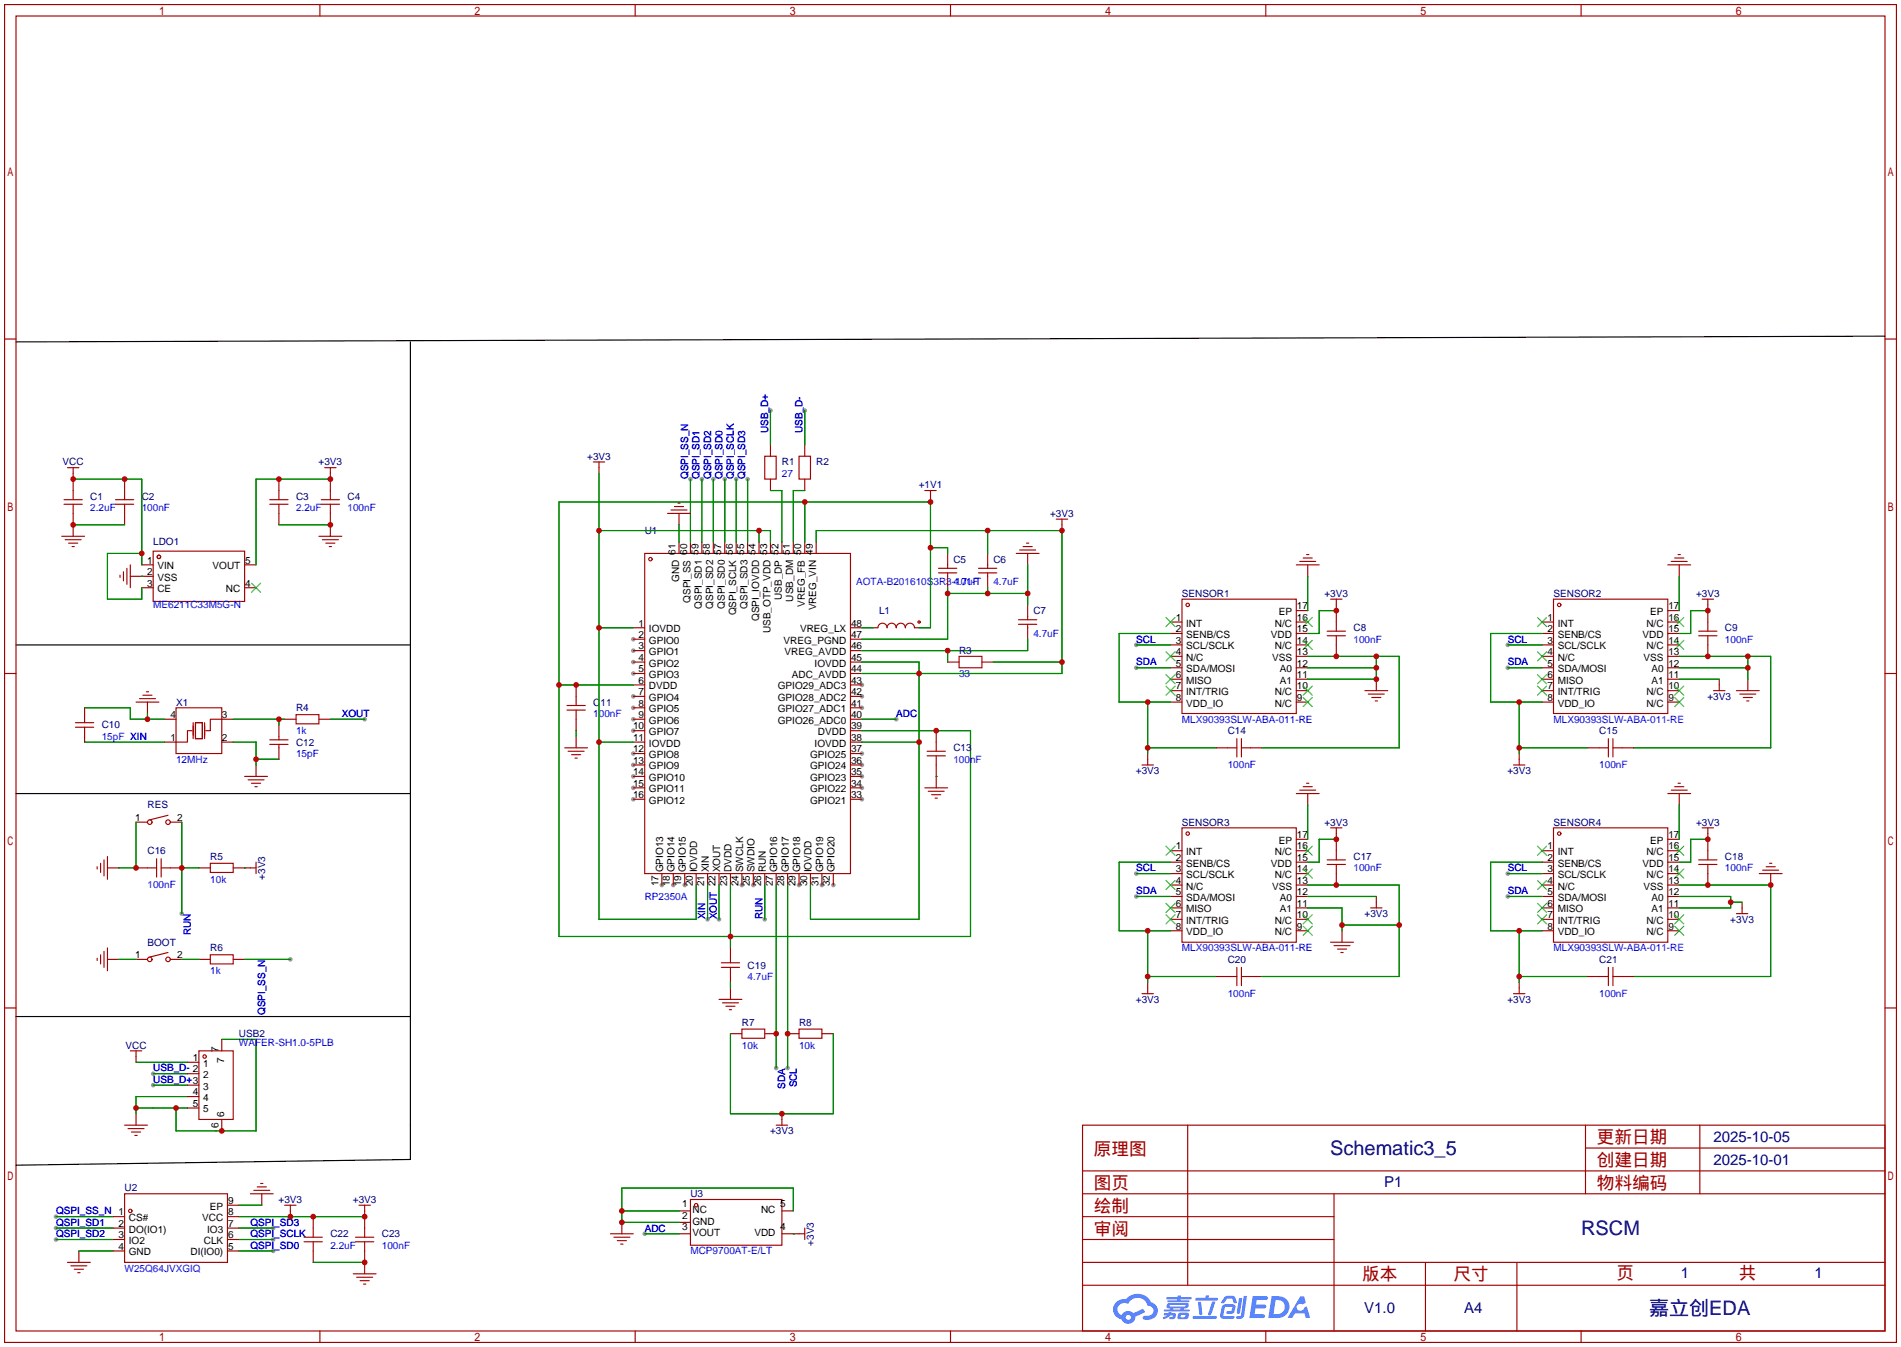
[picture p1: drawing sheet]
<svg xmlns="http://www.w3.org/2000/svg" width="422mm" height="299mm" viewBox="0 0 422 299" stroke-linecap="round" stroke-linejoin="round" font-family="sans-serif">
<g fill="#999">
<circle cx="140.7" cy="142" r=".51"/>
<circle cx="140.7" cy="144.5" r=".51"/>
<circle cx="140.7" cy="147.1" r=".51"/>
<circle cx="140.7" cy="149.6" r=".51"/>
<circle cx="140.7" cy="154.7" r=".51"/>
<circle cx="140.7" cy="157.2" r=".51"/>
<circle cx="140.7" cy="159.8" r=".51"/>
<circle cx="140.7" cy="162.3" r=".51"/>
<circle cx="140.7" cy="167.4" r=".51"/>
<circle cx="140.7" cy="169.9" r=".51"/>
<circle cx="140.7" cy="172.5" r=".51"/>
<circle cx="140.7" cy="175" r=".51"/>
<circle cx="140.7" cy="177.5" r=".51"/>
<circle cx="147.1" cy="196.6" r=".51"/>
<circle cx="149.6" cy="196.6" r=".51"/>
<circle cx="152.1" cy="196.6" r=".51"/>
<circle cx="164.8" cy="196.6" r=".51"/>
<circle cx="167.4" cy="196.6" r=".51"/>
<circle cx="177.5" cy="196.6" r=".51"/>
<circle cx="182.6" cy="196.6" r=".51"/>
<circle cx="185.2" cy="196.6" r=".51"/>
<circle cx="191.5" cy="177.5" r=".51"/>
<circle cx="191.5" cy="175" r=".51"/>
<circle cx="191.5" cy="172.5" r=".51"/>
<circle cx="191.5" cy="169.9" r=".51"/>
<circle cx="191.5" cy="167.4" r=".51"/>
<circle cx="191.5" cy="157.2" r=".51"/>
<circle cx="191.5" cy="154.7" r=".51"/>
<circle cx="191.5" cy="152.1" r=".51"/>
<circle cx="12.4" cy="270.3" r=".51"/>
<circle cx="12.4" cy="272.8" r=".51"/>
<circle cx="12.4" cy="275.3" r=".51"/>
<circle cx="60.7" cy="275.3" r=".51"/>
<circle cx="60.7" cy="277.9" r=".51"/>
<circle cx="60.7" cy="272.8" r=".51"/>
<circle cx="40.4" cy="202.9" r=".51"/>
<circle cx="64.5" cy="213.1" r=".51"/>
<circle cx="81" cy="159.8" r=".51"/>
<circle cx="34" cy="238.5" r=".51"/>
<circle cx="34" cy="241" r=".51"/>
<circle cx="252.5" cy="148.3" r=".51"/>
<circle cx="252.5" cy="143.3" r=".51"/>
<circle cx="252.5" cy="199.1" r=".51"/>
<circle cx="252.5" cy="194.1" r=".51"/>
<circle cx="335" cy="148.3" r=".51"/>
<circle cx="335" cy="143.3" r=".51"/>
<circle cx="335" cy="199.1" r=".51"/>
<circle cx="335" cy="194.1" r=".51"/>
<circle cx="159.8" cy="204.2" r=".51"/>
<circle cx="157.2" cy="204.2" r=".51"/>
<circle cx="153.4" cy="106.4" r=".51"/>
<circle cx="156" cy="106.4" r=".51"/>
<circle cx="158.5" cy="106.4" r=".51"/>
<circle cx="161" cy="106.4" r=".51"/>
<circle cx="163.6" cy="106.4" r=".51"/>
<circle cx="166.1" cy="106.4" r=".51"/>
<circle cx="171.2" cy="91.2" r=".51"/>
<circle cx="178.8" cy="91.2" r=".51"/>
<circle cx="169.9" cy="204.2" r=".51"/>
<circle cx="175" cy="237.2" r=".51"/>
<circle cx="172.5" cy="237.2" r=".51"/>
<circle cx="143.3" cy="274.1" r=".51"/>
<circle cx="199.1" cy="159.8" r=".51"/>
</g>
<g fill="none" stroke="#a10000" stroke-width=".25">
<path d="M1 1h420.4v297.2h-420.4zM3.6 3.6h415.2v292.1h-415.2zM71.1 1v2.6M141.1 1v2.6M211.2 1v2.6M281.3 1v2.6M351.3 1v2.6M1 75.3h2.6M418.8 75.3h2.6M1 149.6h2.6M418.8 149.6h2.6M1 223.9h2.6"/>
<path d="M418.8 223.9h2.6M240.5 249.9h178.3v45.8h-178.3zM263.9 249.9v35.6M352.3 249.9v15.3M352.3 255h66.5M377.7 249.9v15.3M240.5 270.3h55.9M240.5 265.2h178.3M240.5 275.3h55.9M240.5 260.1h178.3M296.4 265.2v30.5M71.1 295.7v2.5"/>
<path d="M141.1 295.7v2.5M211.2 295.7v2.5M240.5 285.5h178.3M240.5 280.4h178.3M281.3 295.7v2.5M316.7 280.4v15.3M337.1 280.4v15.3M351.3 295.7v2.5"/>
</g>
<g fill="#5487ff">
<path d="M278.4 287.9h2.6a.48 .48 0 0 1 .7 .4 .48 .48 0 0 1-.7 .5h-1.8l-.1 1h1.9a.43 .43 0 0 1 .4 .5 .43 .43 0 0 1-.5 .3h-1.9l-.2 1.3h1.6a.45 .45 0 0 1 .6 .2 .45 .45 0 0 1-.1 .6l-3.3 .1z"/>
<path d="M288.9 288h.9l.4 1.4-.8 .4a.84 .84 0 0 0-1.2 .2 .84 .84 0 0 0 .3 1.2 .84 .84 0 0 0 1.2-.4l.1-.3 .6-.3 .7 2.5h-1l-.3-1h-2l-.6 1h-1.1z"/>
<path d="M275.3 288.4h.7l-.5 3.2a.36 .36 0 0 1-.3 .3 .36 .36 0 0 1-.4-.4z"/>
<path d="M276.4 287.9h.7l-.6 4.3a1.13 1.13 0 0 1-1.8 .6l.2-.4 .7-.1 .2-.2z"/>
<path d="M272.1 288.2l.6-.4h1a.77 .77 0 0 1 .8 .6l.3 .9-.1 .2h-.6l-.2-.9-.3-.1h-.9l-.7 1-.7-.1z"/>
<path d="M271.6 290l.6-.3h1.7a.81 .81 0 0 1 .6 .5 .81 .81 0 0 1-.1 .9 .81 .81 0 0 1-.9 .8h-.7a.32 .32 0 0 1-.3-.4 .32 .32 0 0 1 .4-.3h.7l.2-.9-1.6 .1-.4 1.9h2.2a.32 .32 0 0 1 .3 .4 .32 .32 0 0 1-.4 .3l-2.2-.1-.5-.3-.1-.5z"/>
<path d="M265.1 292.3h5a.33 .33 0 0 1 .3 .4 .33 .33 0 0 1-.4 .3h-4.8l-.2-.2z"/>
<path d="M269.3 289.1h.8l-.7 2a.98 .98 0 0 1-.7 1.1l-.3-.3z"/>
<path d="M266.2 289.2h.7l.3 2.6a.34 .34 0 0 1-.3 .3 .34 .34 0 0 1-.4-.2z"/>
<path d="M265.7 288.3h2.1l.3-.6h.5l-.1 .6h1.8a.32 .32 0 0 1 .4 .3 .32 .32 0 0 1-.4 .3h-4.5l-.2-.1z"/>
<path d="M258.7 291.7h.9l.1-.2h.6v.2h.8l.2 .2-.2 .9-1.3 .2v-.4h.7l.1-.4a.68 .68 0 0 0-1 .4l-1.1 .4-.2-.4 1-.4h-.7z"/>
<path d="M259.2 288.1h2.4l.1-.3h.7v.3h2.1l.3 .3-.3 .2h-2.2v.3h1.8l.2 .2-.2 .2h-4.6v-.4h2v-.3h-2.2l-.2-.1z"/>
<path d="M282.6 287.9l-.8 4.9h1.7a2.5 2.5 0 0 0 3-2.5 2.5 2.5 0 0 0-3.1-2.4zM283.4 288.8a1.61 1.61 0 0 1 2.1 1.4 1.61 1.61 0 0 1-1.8 1.7h-.7z"/>
<path d="M259.4 289.7l-.2 .7 .7 .2 .1 .3h-1.3l.1 .4h5.3l.3-.2-.2-.2h-1.2l.2-.3a.7 .7 0 0 0 .8-.2 .7 .7 0 0 0 0-.9h-4.2zM260 289.9l3.4 .1-.2 .2h-3.2zM260.7 290.6h1.7l-.2 .3h-1.4z"/>
<path d="M261.8 291.8a1.05 1.05 0 0 0 0 1.2 2.91 2.91 0 0 0 2.2-.2 .98 .98 0 0 0 0-1.2h-1.7zM262.4 292.1l.9-.1 .1 .4-.3 .2h-.8z"/>
<path d="M248.1 289.2a2.23 2.23 0 0 0-.7 2.3 2.23 2.23 0 0 0 1.8 1.6 1.58 1.58 0 0 0 1.8 .9 1.58 1.58 0 0 0 1.3-1.5l2.2-1-.5-.8-2.1 1a1.65 1.65 0 0 0-2.7 .5 1.47 1.47 0 0 1-.7-2.1 1.47 1.47 0 0 1 2.2-.4 2.3 2.3 0 0 1 2.3-1.4 2.3 2.3 0 0 1 2 1.8 1.12 1.12 0 0 1 1.3 1 1.12 1.12 0 0 1-1.1 1.2h-.7a.45 .45 0 0 0-.6 .3 .45 .45 0 0 0 .4 .6 2.21 2.21 0 0 0 2.3-.6 2.21 2.21 0 0 0 .5-2.3 2.13 2.13 0 0 0-1.3-1 3.3 3.3 0 0 0-5.6-.7l-1.1 .1zM250.1 292.7a.6 .6 0 0 1 1.2 0 .6 .6 0 0 1-1.2 0z"/>
</g>
<g fill="none" stroke="#008700" stroke-width=".25">
<path d="M171.2 91.2v7.6M178.8 91.2v7.6M16.3 106.4h15.2v19.1M16.3 116.6h11.4M62 116.6h11.4M73.4 106.4h-16.5v19.1M133.1 117.9h38.1v2.5M133.1 105.2v99h21.6v-7.6M150.9 116.6v3.8M153.4 106.4v14M156 106.4v14M158.5 106.4v14"/>
<path d="M161 106.4v14M163.6 106.4v14M166.1 106.4v14M168.7 117.9v2.5M171.2 109h2.5v11.4M178.8 111.5v8.9M178.8 109h-2.5v11.4M219.5 117.9v5M31.5 128h.1M31.5 122.9h-7.6v10.2h7.6v-2.5M133.1 139.4h7.6M181.4 120.4v-2.5h54.6v31.7h-44.5"/>
<path d="M191.5 139.4h2.6M204.2 139.4h2.6v-27.9h-82.6v96.5h91.4v-45.7h-24.1M206.8 121.7h3.8v1.2M210.6 130.6v11.4h-19.1M210.6 131.8h17.7M219.5 130.6v1.2M228.3 125.5v8.9M290.6 128v7.6M296.9 135.6h-3.8v5.1h-2.5M373.1 128v7.6M379.5 135.6h-3.8v5.1h-2.6M18.8 157.2h10.2v2.6h7.6"/>
<path d="M32.8 158.5v1.3M51.8 159.8h11.4M62 159.8v1.2M73.4 159.8h7.6M124.2 152.1h16.5M191.5 159.8h7.6M191.5 147.1h12.7v57.1h-24.1v-7.6M210.6 144.5v2.6M220.7 147.1h15.3M228.3 142v2.5h-36.8M252.5 148.3h7.6M252.5 143.3h7.6"/>
<path d="M255 156v11.4M260.1 140.7h-11.4v15.3h11.4M290.6 148.3h15.2M290.6 145.8h20.3v20.3h-30.5M305.8 145.8v5.1h-15.2M335 148.3h7.6M335 143.3h7.6M337.6 156v11.4M342.6 140.7h-11.4v15.3h11.4M373.1 148.3h15.3M373.1 150.9h8.9M373.1 145.8h20.3v20.3h-30.4"/>
<path d="M388.4 145.8v5.1M18.8 164.8h17.8M51.8 164.8h5.1v5.1M56.9 168.7h5.1M128 162.3v1.3M133.1 164.8h7.6M191.5 164.8h12.7M208 172.5h.1M255 166.1h15.3M290.6 178.8v7.6M337.6 166.1h15.2M373.1 178.8v7.6"/>
<path d="M30.2 182.6v10.2h-3.8M40.4 192.8h3.8M40.4 182.6v20.3M54.4 192.8h.1M157.2 196.6v7.6M159.8 196.6v7.6M162.3 196.6v14M169.9 196.6v7.6M172.5 196.6v40.6M175 196.6v40.6M252.5 199.1h7.6M252.5 194.1h7.6"/>
<path d="M260.1 191.5h-11.4v15.3h11.4M290.6 196.6h20.3v20.3h-30.5M290.6 199.1h15.2M296.9 186.4h-3.8v5.1h-2.5M335 199.1h7.6M335 194.1h7.6M342.6 191.5h-11.4v15.3h11.4M373.1 199.1h11.5v2.6h-11.5M373.1 196.6h20.3v20.3h-30.4M379.5 186.4h-3.8v5.1h-2.6M26.4 213.1h3.8M40.4 213.1h3.8"/>
<path d="M54.4 213.1h10.1M162.3 218.2v1.3M255 206.8v11.4M255 216.9h15.3M290.6 201.7h7.6v5.1M298.2 205.5h12.7M337.6 216.9h15.2M337.6 206.8v11.4M384.6 200.4h2.5M30.2 236h11.5M34 238.5h7.7M49.3 230.9h7.6v20.3h-17.8v-5.1"/>
<path d="M162.3 229.6v17.8h22.9v-17.8M30.2 246.1h11.5M34 241h7.7M41.7 243.6h-11.5v3.8M12.4 270.3h12.7M12.4 272.8h12.7M12.4 275.3h12.7M17.5 277.9h7.6M53.1 270.3h27.9M53.1 272.8h7.6M53.1 275.3h7.6M53.1 277.9h7.6"/>
<path d="M53.1 267.7h5.1M138.2 269h12.7M143.3 274.1h7.6M176.3 274.1h.1M176.3 269v-5.1h-38.1v7.6h12.7M69.6 280.4h11.4"/>
</g>
<g fill="none" stroke="#a10000" stroke-width=".25">
<path d="M171.2 98.8v2.5M178.8 98.8v2.5M13.7 119.1h5.1M14.2 112h4.1M14.2 111h4.1M14.5 119.9h3.5M15 103.9h2.5M16.3 103.9v7.1M16.3 112v7.1M25.7 112h4M25.7 111h4M27.7 106.4v4.6"/>
<path d="M27.7 112v4.6M59.9 112h4.1M59.9 111h4.1M62 106.4v4.6M62 112v4.6M70.9 119.1h5M71.4 112h4M71.4 111h4M71.6 119.9h3.6M72.1 103.9h2.6M73.4 103.9v7.1M73.4 112v7.1"/>
<path d="M131.8 102.6h2.6M133.1 102.6v2.6M148.3 114h5.1M149.1 113.3h3.6M149.9 112.5h2M150.6 111.8h.5M150.9 114v2.6M169.9 101.3h2.6v5.1h-2.6zM171.2 106.4v2.6M177.5 101.3h2.6v5.1h-2.6zM178.8 106.4v2.6M205.5 109h2.5"/>
<path d="M206.8 109v2.5M234.7 115.3h2.5M236 115.3v2.6M15.2 120.6h2.1M16 121.4h.5M26.7 127.8v.5M27.4 127v2M28.2 126.2v3.6M29 128h5M29 125.5v5.1M31.5 125.5h2.5M31.5 130.6h2.5"/>
<path d="M34 122.4h20.4v11.2h-20.4zM54.4 125.5h2.5M54.4 130.6h2.5M72.4 120.6h2M73.2 121.4h.5M140.7 139.4h2.6M143.3 122.9h45.7v71.2h-45.7zM150.9 120.4v2.5M153.4 120.4v2.5M156 120.4v2.5M158.5 120.4v2.5M161 120.4v2.5"/>
<path d="M163.6 120.4v2.5M166.1 120.4v2.5M168.7 120.4v2.5M171.2 120.4v2.5M173.7 120.4v2.5M176.3 120.4v2.5M178.8 120.4v2.5M181.4 120.4v2.5M189 139.4h2.5M194.1 139.4h1a1.02 1.02 0 0 1 1-1 1.02 1.02 0 0 1 1 1 1.02 1.02 0 0 1 1-1 1.02 1.02 0 0 1 1 1 1.02 1.02 0 0 1 1.1-1 1.02 1.02 0 0 1 1 1 1.02 1.02 0 0 1 1-1 1.02 1.02 0 0 1 1 1h1M208.5 126.2h4.1M208.5 127.3h4.1"/>
<path d="M210.6 122.9v3.3M210.6 127.3v3.3M217.4 126.2h4.1M217.4 127.3h4.1M219.5 122.9v3.3M219.5 127.3v3.3M225.8 122.9h5.1M226.3 138.7h4.1M226.3 137.7h4.1M226.6 122.2h3.5M227.3 121.4h2.1M228.1 120.6h.5"/>
<path d="M228.3 122.9v2.6M228.3 134.4v3.3M228.3 138.7v3.3M260.1 138.2h2.5M262.6 133.1h25.4v25.4h-25.4zM288 125.5h5.1M288 135.6h2.6M288 138.2h2.6M288.8 124.7h3.6M289.6 124h2M290.3 123.2h.5M290.6 125.5v2.5"/>
<path d="M295.7 133.1h2.5M296.9 133.1v7.1M342.6 138.2h2.6M345.2 133.1h25.4v25.4h-25.4zM370.6 125.5h5.1M370.6 135.6h2.5M370.6 138.2h2.5M371.3 124.7h3.6M372.1 124h2M372.9 123.2h.5M373.1 125.5v2.5M378.2 133.1h2.5"/>
<path d="M379.5 133.1v7.1M18.8 157.2v3.3M30.2 156h5.1M31 155.2h3.5M31.7 154.4h2.1M32.5 153.7h.5M32.8 156v2.5M36.6 159.8h2.5M39.1 157.2h10.2v10.2h-10.2zM51.8 159.8h-5.1v2.5h-1M63.2 159.8h2.6M65.8 158.7h5.1v2.1h-5.1z"/>
<path d="M70.9 159.8h2.5M126 157.7h4M126 156.7h4M128 152.1v4.6M128 157.7v4.6M140.7 159.8h2.6M140.7 142h2.6M140.7 144.5h2.6M140.7 147.1h2.6M140.7 149.6h2.6M140.7 152.1h2.6M140.7 154.7h2.6"/>
<path d="M140.7 157.2h2.6M189 159.8h2.5M189 142h2.5M189 144.5h2.5M189 147.1h2.5M189 149.6h2.5M189 152.1h2.5M189 154.7h2.5M189 157.2h2.5M210.6 147.1h2.5M213.1 145.8h5.1v2.5h-5.1zM218.2 147.1h2.5"/>
<path d="M260.1 156h2.5M260.1 140.7h2.5M260.1 143.3h2.5M260.1 145.8h2.5M260.1 148.3h2.5M260.1 150.9h2.5M260.1 153.4h2.5M288 156h2.6M288 140.7h2.6M288 143.3h2.6M288 145.8h2.6M288 148.3h2.6"/>
<path d="M288 150.9h2.6M288 153.4h2.6M294.9 141.2h4.1M294.9 140.2h4.1M296.9 141.2v4.6M303.3 153.4h5.1M304 154.2h3.6M304.8 154.9h2M305.6 155.7h.5M305.8 150.9v2.5M342.6 156h2.6M342.6 140.7h2.6"/>
<path d="M342.6 143.3h2.6M342.6 145.8h2.6M342.6 148.3h2.6M342.6 150.9h2.6M342.6 153.4h2.6M370.6 156h2.5M370.6 140.7h2.5M370.6 143.3h2.5M370.6 145.8h2.5M370.6 148.3h2.5M370.6 150.9h2.5M370.6 153.4h2.5"/>
<path d="M377.4 141.2h4.1M377.4 140.2h4.1M379.5 141.2v4.6M380.7 153.4h2.6M382 150.9v2.5M385.8 153.4h5.1M386.6 154.2h3.5M387.3 154.9h2.1M388.1 155.7h.5M388.4 150.9v2.5M16.8 161.5h4M16.8 160.5h4"/>
<path d="M18.8 161.5v3.3M42.7 162.3h-1v2.5h-5.1M42.9 160.5v3.6M43.4 160.5h1.6v3.6h-1.6zM45.5 160.5v3.6M49.3 164.8h2.5M54.4 172.5h5M55.1 173.2h3.6M55.9 174h2M56.6 174.8h.5M56.9 169.9v2.6M59.9 165.4h4.1"/>
<path d="M59.9 164.3h4.1M62 161v3.3M62 165.4v3.3M125.5 166.1h5.1M126.2 166.9h3.6M127 167.6h2M127.8 168.4h.5M128 163.6v2.5M140.7 164.8h2.6M140.7 172.5h2.6M140.7 169.9h2.6M140.7 162.3h2.6"/>
<path d="M140.7 167.4h2.6M140.7 175h2.6M140.7 177.5h2.6M189 164.8h2.5M189 172.5h2.5M189 169.9h2.5M189 162.3h2.5M189 167.4h2.5M189 175h2.5M189 177.5h2.5M205.5 175h5.1M206 166.9h4.1"/>
<path d="M206 167.9h4.1M206.2 175.8h3.6M207 176.5h2M207.8 177.3h.5M208 162.3v4.6M208 167.9v7.1M253.7 169.9h2.6M255 167.4v2.5M270.3 166.1h4.5M274.8 164.1v4M275.8 164.1v4M275.8 166.1h4.6"/>
<path d="M288 176.3h5.1M288.8 175.5h3.6M289.6 174.8h2M290.3 174h.5M290.6 176.3v2.5M336.3 169.9h2.5M337.6 167.4v2.5M352.8 166.1h4.6M357.4 164.1v4M358.4 166.1h4.6M358.4 164.1v4M370.6 176.3h5.1"/>
<path d="M371.3 175.5h3.6M372.1 174.8h2M372.9 174h.5M373.1 176.3v2.5M21.6 192.5v.5M22.4 191.8v2M23.1 191v3.6M23.9 192.8h2.5M23.9 190.2v5.1M30.2 182.6h2.6M30.2 192.8h4.6M34.8 190.8v4"/>
<path d="M35.8 192.8h4.6M35.8 190.8v4M37.3 181.1l-4 1M37.8 182.6h2.6M44.2 192.8h2.5M46.7 191.8h5.1v2h-5.1zM51.8 192.8h5.1M56.9 191.5v2.6M147.1 194.1v2.5M149.6 194.1v2.5M152.1 194.1v2.5M154.7 194.1v2.5"/>
<path d="M157.2 194.1v2.5M159.8 194.1v2.5M162.3 194.1v2.5M164.8 194.1v2.5M167.4 194.1v2.5M169.9 194.1v2.5M172.5 194.1v2.5M175 194.1v2.5M177.5 194.1v2.5M180.1 194.1v2.5M182.6 194.1v2.5M185.2 194.1v2.5"/>
<path d="M260.1 189h2.5M260.1 191.5h2.5M260.1 194.1h2.5M260.1 196.6h2.5M260.1 199.1h2.5M262.6 183.9h25.4v25.4h-25.4zM288 186.4h2.6M288 189h2.6M288 191.5h2.6M288 194.1h2.6M288 196.6h2.6M288 199.1h2.6"/>
<path d="M294.9 192h4.1M294.9 191h4.1M295.7 183.9h2.5M296.9 183.9v7.1M296.9 192v4.6M305.8 199.1v2.6M342.6 189h2.6M342.6 191.5h2.6M342.6 194.1h2.6M342.6 196.6h2.6M342.6 199.1h2.6M345.2 183.9h25.4v25.4h-25.4z"/>
<path d="M370.6 186.4h2.5M370.6 189h2.5M370.6 191.5h2.5M370.6 194.1h2.5M370.6 196.6h2.5M370.6 199.1h2.5M377.4 192h4.1M377.4 191h4.1M378.2 183.9h2.5M379.5 183.9v7.1M379.5 192v4.6M390.9 194.1h5.1"/>
<path d="M391.7 193.3h3.5M392.4 192.5h2.1M393.2 191.8h.5M393.4 194.1v2.5M21.6 212.9v.5M22.4 212.1v2M23.1 211.3v3.6M23.9 213.1h2.5M23.9 210.6v5M30.2 213.1h2.6M37.3 211.6l-4 1M37.8 213.1h2.6"/>
<path d="M44.2 213.1h2.5M46.7 212.1h5.1v2h-5.1zM51.8 213.1h2.6M160.3 214.9h4M160.3 213.9h4M162.3 210.6v3.3M162.3 214.9v3.3M162.3 219.5v2.5M255 218.2v2.5M260.1 201.7h2.5M260.1 204.2h2.5M260.1 206.8h2.5"/>
<path d="M270.3 216.9h4.5M274.8 214.9v4M275.8 214.9v4M275.8 216.9h4.6M288 201.7h2.6M288 204.2h2.6M288 206.8h2.6M295.7 209.3h5M296.4 210.1h3.6M297.2 210.8h2M297.9 211.6h.5M298.2 206.8v2.5"/>
<path d="M304.5 201.7h2.6M337.6 218.2v2.5M342.6 201.7h2.6M342.6 204.2h2.6M342.6 206.8h2.6M352.8 216.9h4.6M357.4 214.9v4M358.4 216.9h4.6M358.4 214.9v4M370.6 201.7h2.5M370.6 204.2h2.5M370.6 206.8h2.5"/>
<path d="M385.8 202.9h2.6M387.1 200.4v2.5M29 233.4h2.5M30.2 233.4v2.6M41.7 236h2.5M41.7 238.5h2.5M44.2 233.4h7.6v15.3h-7.6zM49.3 230.9v2.5M159.8 222h5M160.5 222.8h3.6M161.3 223.5h2M162.1 224.3h.5"/>
<path d="M162.3 229.6h2.5M164.8 228.6h5.1v2h-5.1zM169.9 229.6h2.6M175 229.6h2.5M177.5 228.6h5.1v2h-5.1zM182.6 229.6h2.6M253.7 220.7h2.6M336.3 220.7h2.5M27.7 249.9h5.1M28.4 250.7h3.6M29.2 251.5h2M30 252.2h.5"/>
<path d="M30.2 247.4v2.5M41.7 241h2.5M41.7 243.6h2.5M41.7 246.1h2.5M49.3 248.7v2.5M172.5 249.9h2.5M173.7 247.4v2.5M17.5 277.9v2.5M25.1 270.3h2.6M25.1 272.8h2.6M25.1 275.3h2.6M25.1 277.9h2.6"/>
<path d="M27.7 265.2h22.8v15.2h-22.8zM50.5 267.7h2.6M50.5 270.3h2.6M50.5 272.8h2.6M50.5 275.3h2.6M50.5 277.9h2.6M55.6 265.2h5.1M56.4 264.4h3.5M57.1 263.7h2.1M57.9 262.9h.5M58.2 265.2v2.5M63.2 267.7h2.6"/>
<path d="M64.5 267.7v2.6M67.6 275.8h4M67.6 274.8h4M69.6 270.3v4.5M69.6 275.8v4.6M79 275.8h4.1M79 274.8h4.1M79.8 267.7h2.5M81 267.7v7.1M81 275.8v7.2M135.6 274.1h5.1M136.4 274.8h3.6"/>
<path d="M137.2 275.6h2M137.9 276.4h.5M138.2 271.5v2.6M150.9 269h2.5M150.9 271.5h2.5M150.9 274.1h2.5M153.4 266.4h20.3v10.2h-20.3zM173.7 269h2.6M173.7 274.1h5.1M178.8 272.8v2.5M15 280.4h5.1M15.7 281.2h3.6"/>
<path d="M16.5 281.9h2M17.3 282.7h.5M78.5 283h5.1M79.2 283.7h3.6M80 284.5h2M80.8 285.2h.5"/>
<circle cx="35.3" cy="123.7" r=".38"/>
<circle cx="144.5" cy="124.2" r=".38"/>
<circle cx="204.2" cy="138.2" r=".25"/>
<circle cx="263.9" cy="134.4" r=".38"/>
<circle cx="346.5" cy="134.4" r=".38"/>
<circle cx="33.3" cy="182.6" r=".51"/>
<circle cx="37.3" cy="182.6" r=".51"/>
<circle cx="263.9" cy="185.2" r=".38"/>
<circle cx="346.5" cy="185.2" r=".38"/>
<circle cx="33.3" cy="213.1" r=".51"/>
<circle cx="37.3" cy="213.1" r=".51"/>
<circle cx="45.5" cy="234.7" r=".38"/>
<circle cx="29" cy="269" r=".38"/>
<circle cx="154.7" cy="267.7" r=".38"/>
</g>
<g fill="none" stroke="#3c3" stroke-width=".25">
<path d="M55.9 129.5l2 2.1M57.9 129.5l-2 2.1M259.1 137.2l2 2M261.1 137.2l-2 2M289.6 137.2l2 2M291.6 137.2l-2 2M341.6 137.2l2.1 2M343.7 137.2l-2.1 2M372.1 137.2l2 2M374.1 137.2l-2 2M259.1 152.4l2 2M259.1 149.9l2 2"/>
<path d="M259.1 144.8l2 2M261.1 152.4l-2 2M261.1 149.9l-2 2M261.1 144.8l-2 2M289.6 142.2l2 2.1M289.6 152.4l2 2M289.6 154.9l2 2.1M291.6 142.2l-2 2.1M291.6 152.4l-2 2M291.6 154.9l-2 2.1M341.6 152.4l2.1 2M341.6 149.9l2.1 2"/>
<path d="M341.6 144.8l2.1 2M343.7 152.4l-2.1 2M343.7 149.9l-2.1 2M343.7 144.8l-2.1 2M372.1 142.2l2 2.1M372.1 152.4l2 2M372.1 154.9l2 2.1M374.1 142.2l-2 2.1M374.1 152.4l-2 2M374.1 154.9l-2 2.1M259.1 195.6l2 2M259.1 188l2 2"/>
<path d="M261.1 195.6l-2 2M261.1 188l-2 2M289.6 188l2 2M289.6 193l2 2.1M291.6 188l-2 2M291.6 193l-2 2.1M341.6 195.6l2.1 2M341.6 188l2.1 2M343.7 195.6l-2.1 2M343.7 188l-2.1 2M372.1 188l2 2M372.1 193l2 2.1"/>
<path d="M374.1 188l-2 2M374.1 193l-2 2.1M259.1 203.2l2 2M259.1 200.7l2 2M261.1 203.2l-2 2M261.1 200.7l-2 2M289.6 203.2l2 2M289.6 205.7l2 2.1M291.6 203.2l-2 2M291.6 205.7l-2 2.1M341.6 203.2l2.1 2M341.6 200.7l2.1 2"/>
<path d="M343.7 203.2l-2.1 2M343.7 200.7l-2.1 2M372.1 203.2l2 2M372.1 205.7l2 2.1M374.1 203.2l-2 2M374.1 205.7l-2 2.1"/>
</g>
<path d="M91.2 75.9v181.7l-87.6 1.2M418.8 74.7l-415.2 1.2M3.6 143.3h87.6M3.6 176.3h87.6M3.6 225.8h87.6" fill="none" stroke="#000" stroke-width=".25"/>
<g fill="#c00">
<circle cx="64.5" cy="270.3" r=".63"/>
<circle cx="69.6" cy="270.3" r=".63"/>
<circle cx="81" cy="270.3" r=".63"/>
<circle cx="30.2" cy="192.8" r=".63"/>
<circle cx="40.4" cy="192.8" r=".63"/>
<circle cx="62" cy="159.8" r=".63"/>
<circle cx="32.8" cy="159.8" r=".63"/>
<circle cx="56.9" cy="168.7" r=".63"/>
<circle cx="16.3" cy="106.4" r=".63"/>
<circle cx="27.7" cy="106.4" r=".63"/>
<circle cx="31.5" cy="122.9" r=".63"/>
<circle cx="16.3" cy="116.6" r=".63"/>
<circle cx="73.4" cy="106.4" r=".63"/>
<circle cx="62" cy="106.4" r=".63"/>
<circle cx="73.4" cy="116.6" r=".63"/>
<circle cx="81" cy="280.4" r=".63"/>
<circle cx="30.2" cy="246.1" r=".63"/>
<circle cx="39.1" cy="246.1" r=".63"/>
<circle cx="49.3" cy="251.2" r=".63"/>
<circle cx="305.8" cy="150.9" r=".63"/>
<circle cx="305.8" cy="148.3" r=".63"/>
<circle cx="305.8" cy="145.8" r=".63"/>
<circle cx="296.9" cy="145.8" r=".63"/>
<circle cx="255" cy="156" r=".63"/>
<circle cx="255" cy="166.1" r=".63"/>
<circle cx="296.9" cy="135.6" r=".63"/>
<circle cx="255" cy="206.8" r=".63"/>
<circle cx="255" cy="216.9" r=".63"/>
<circle cx="296.9" cy="186.4" r=".63"/>
<circle cx="388.4" cy="148.3" r=".63"/>
<circle cx="388.4" cy="145.8" r=".63"/>
<circle cx="379.5" cy="145.8" r=".63"/>
<circle cx="337.6" cy="156" r=".63"/>
<circle cx="337.6" cy="166.1" r=".63"/>
<circle cx="379.5" cy="135.6" r=".63"/>
<circle cx="379.5" cy="196.6" r=".63"/>
<circle cx="393.4" cy="196.6" r=".63"/>
<circle cx="337.6" cy="206.8" r=".63"/>
<circle cx="337.6" cy="216.9" r=".63"/>
<circle cx="379.5" cy="186.4" r=".63"/>
<circle cx="298.2" cy="205.5" r=".63"/>
<circle cx="310.9" cy="205.5" r=".63"/>
<circle cx="296.9" cy="196.6" r=".63"/>
<circle cx="384.6" cy="200.4" r=".63"/>
<circle cx="210.6" cy="144.5" r=".63"/>
<circle cx="219.5" cy="117.9" r=".63"/>
<circle cx="236" cy="117.9" r=".63"/>
<circle cx="236" cy="147.1" r=".63"/>
<circle cx="204.2" cy="149.6" r=".63"/>
<circle cx="204.2" cy="164.8" r=".63"/>
<circle cx="162.3" cy="208" r=".63"/>
<circle cx="124.2" cy="152.1" r=".63"/>
<circle cx="178.8" cy="111.5" r=".63"/>
<circle cx="206.8" cy="111.5" r=".63"/>
<circle cx="206.8" cy="121.7" r=".63"/>
<circle cx="128" cy="152.1" r=".63"/>
<circle cx="208" cy="162.3" r=".63"/>
<circle cx="219.5" cy="131.8" r=".63"/>
<circle cx="228.3" cy="131.8" r=".63"/>
<circle cx="210.6" cy="131.8" r=".63"/>
<circle cx="133.1" cy="139.4" r=".63"/>
<circle cx="133.1" cy="164.8" r=".63"/>
<circle cx="133.1" cy="117.9" r=".63"/>
<circle cx="168.7" cy="117.9" r=".63"/>
<circle cx="175" cy="229.6" r=".63"/>
<circle cx="172.5" cy="229.6" r=".63"/>
<circle cx="173.7" cy="247.4" r=".63"/>
<circle cx="138.2" cy="271.5" r=".63"/>
<circle cx="138.2" cy="269" r=".63"/>
</g>
<g font-size="4.4" fill="#000080">
<text x="295.5" y="256.5">Schematic3_5</text>
<text x="351.3" y="274.3">RSCM</text>
<text x="366.5" y="292.1">嘉立创EDA</text>
</g>
<g font-size="3.9" fill="#a00000">
<text x="243.1" y="256.5">原理图</text>
<text x="354.8" y="253.9">更新日期</text>
<text x="354.8" y="259">创建日期</text>
<text x="243.1" y="269.2">绘制</text>
<text x="243.1" y="264.1">图页</text>
<text x="354.8" y="264.1">物料编码</text>
<text x="243.1" y="274.3">审阅</text>
<text x="302.7" y="284.4">版本</text>
<text x="323" y="284.4">尺寸</text>
<text x="359.2" y="284.2">页</text>
<text x="386.3" y="284.2">共</text>
</g>
<g font-size="3.3" fill="#000080">
<text x="380.7" y="253.6">2025-10-05</text>
<text x="307.6" y="263.8">P1</text>
<text x="380.7" y="258.7">2025-10-01</text>
<text x="373.5" y="283.8">1</text>
<text x="403.2" y="283.8">1</text>
<text x="303.1" y="291.7">V1.0</text>
<text x="325.4" y="291.7">A4</text>
</g>
<g font-size="2.2" fill="#00f">
<text x="170.7" y="96.3" transform="rotate(-90 170.7 96.3)">USB_D+</text>
<text x="178.3" y="96.3" transform="rotate(-90 178.3 96.3)">USB_D-</text>
<text x="152.9" y="106.4" transform="rotate(-90 152.9 106.4)">QSPI_SS_N</text>
<text x="155.4" y="106.4" transform="rotate(-90 155.4 106.4)">QSPI_SD1</text>
<text x="158" y="106.4" transform="rotate(-90 158 106.4)">QSPI_SD2</text>
<text x="160.5" y="106.4" transform="rotate(-90 160.5 106.4)">QSPI_SD0</text>
<text x="163.1" y="106.4" transform="rotate(-90 163.1 106.4)">QSPI_SCLK</text>
<text x="165.6" y="106.4" transform="rotate(-90 165.6 106.4)">QSPI_SD3</text>
<text x="173.7" y="105.9">27</text>
<text x="20.1" y="113.5">2.2uF</text>
<text x="31.5" y="113.5">100nF</text>
<text x="65.8" y="113.5">2.2uF</text>
<text x="77.2" y="113.5">100nF</text>
<text x="190.2" y="130">AOTA-B201610S3R3-101-T</text>
<text x="211.8" y="130">4.7uF</text>
<text x="220.7" y="130">4.7uF</text>
<text x="34" y="135.1">ME6211C33M5G-N</text>
<text x="229.6" y="141.5">4.7uF</text>
<text x="252.5" y="142.7">SCL</text>
<text x="300.7" y="142.7">100nF</text>
<text x="335" y="142.7">SCL</text>
<text x="383.3" y="142.7">100nF</text>
<text x="252.5" y="147.8">SDA</text>
<text x="335" y="147.8">SDA</text>
<text x="213.1" y="150.4">33</text>
<text x="75.9" y="159.3">XOUT</text>
<text x="131.8" y="159.3">100nF</text>
<text x="199.1" y="159.3">ADC</text>
<text x="262.6" y="160.5">MLX90393SLW-ABA-011-RE</text>
<text x="345.2" y="160.5">MLX90393SLW-ABA-011-RE</text>
<text x="22.6" y="164.3">15pF XIN</text>
<text x="65.8" y="163.1">1k</text>
<text x="39.1" y="169.4">12MHz</text>
<text x="65.8" y="168.1">15pF</text>
<text x="211.8" y="169.4">100nF</text>
<text x="272.8" y="170.7">100nF</text>
<text x="355.3" y="170.7">100nF</text>
<text x="32.8" y="197.4">100nF</text>
<text x="46.7" y="196.1">10k</text>
<text x="252.5" y="193.5">SCL</text>
<text x="300.7" y="193.5">100nF</text>
<text x="335" y="193.5">SCL</text>
<text x="383.3" y="193.5">100nF</text>
<text x="143.3" y="199.9">RP2350A</text>
<text x="252.5" y="198.6">SDA</text>
<text x="335" y="198.6">SDA</text>
<text x="42.4" y="207.8" transform="rotate(-90 42.4 207.8)">RUN</text>
<text x="156.7" y="204.2" transform="rotate(-90 156.7 204.2)">XIN</text>
<text x="159.3" y="204.2" transform="rotate(-90 159.3 204.2)">XOUT 22</text>
<text x="169.4" y="204.2" transform="rotate(-90 169.4 204.2)">RUN</text>
<text x="262.6" y="211.3">MLX90393SLW-ABA-011-RE</text>
<text x="345.2" y="211.3">MLX90393SLW-ABA-011-RE</text>
<text x="46.7" y="216.4">1k</text>
<text x="166.1" y="217.7">4.7uF</text>
<text x="272.8" y="221.5">100nF</text>
<text x="355.3" y="221.5">100nF</text>
<text x="58.9" y="225.5" transform="rotate(-90 58.9 225.5)">QSPI_SS_N</text>
<text x="53.1" y="232.4">WAFER-SH1.0-5PLB</text>
<text x="164.8" y="232.9">10k</text>
<text x="177.5" y="232.9">10k</text>
<text x="34" y="238">USB_D- 2</text>
<text x="34" y="240.5">USB_D+3</text>
<text x="174.5" y="241.8" transform="rotate(-90 174.5 241.8)">SDA</text>
<text x="177" y="241.6" transform="rotate(-90 177 241.6)">SCL</text>
<text x="12.4" y="269.7">QSPI_SS_N 1</text>
<text x="12.4" y="272.3">QSPI_SD1</text>
<text x="12.4" y="274.8">QSPI_SD2</text>
<text x="55.6" y="274.8">QSPI_SCLK</text>
<text x="55.6" y="272.3">QSPI_SD3</text>
<text x="143.3" y="273.6">ADC</text>
<text x="55.6" y="277.4">QSPI_SD0</text>
<text x="73.4" y="277.4">2.2uF</text>
<text x="84.8" y="277.4">100nF</text>
<text x="153.4" y="278.6">MCP9700AT-E/LT</text>
<text x="27.7" y="282.4">W25Q64JVXGIQ</text>
</g>
<g font-size="2.2" fill="#000080">
<text x="13.9" y="103.4">VCC</text>
<text x="70.8" y="103.4">+3V3</text>
<text x="130.5" y="102.1">+3V3</text>
<text x="173.7" y="103.4">R1</text>
<text x="181.4" y="103.4">R2</text>
<text x="20.1" y="111">C1</text>
<text x="31.5" y="111">C2</text>
<text x="65.8" y="111">C3</text>
<text x="77.2" y="111">C4</text>
<text x="204.1" y="108.5">+1V1</text>
<text x="143.3" y="118.6">U1</text>
<text x="233.3" y="114.8">+3V3</text>
<text x="34" y="121.2">LDO1</text>
<text x="211.8" y="125">C5</text>
<text x="220.7" y="125">C6</text>
<text x="195.3" y="136.4">L1</text>
<text x="229.6" y="136.4">C7</text>
<text x="262.6" y="132.6">SENSOR1</text>
<text x="294.3" y="132.6">+3V3</text>
<text x="345.2" y="132.6">SENSOR2</text>
<text x="376.9" y="132.6">+3V3</text>
<text x="300.7" y="140.2">C8</text>
<text x="383.3" y="140.2">C9</text>
<text x="213.1" y="145.3">R3</text>
<text x="379.4" y="155.4">+3V3</text>
<text x="22.6" y="161.8">C10</text>
<text x="39.1" y="156.7">X1</text>
<text x="65.8" y="158">R4</text>
<text x="131.8" y="156.7">C11</text>
<text x="65.8" y="165.6">C12</text>
<text x="211.8" y="166.9">C13</text>
<text x="272.8" y="163.1">C14</text>
<text x="355.3" y="163.1">C15</text>
<text x="252.4" y="172">+3V3</text>
<text x="334.9" y="172">+3V3</text>
<text x="32.8" y="179.6">RES</text>
<text x="262.6" y="183.4">SENSOR3</text>
<text x="294.3" y="183.4">+3V3</text>
<text x="345.2" y="183.4">SENSOR4</text>
<text x="376.9" y="183.4">+3V3</text>
<text x="32.8" y="189.7">C16</text>
<text x="46.7" y="191">R5</text>
<text x="300.7" y="191">C17</text>
<text x="383.3" y="191">C18</text>
<text x="58.9" y="195.4" transform="rotate(-90 58.9 195.4)">+3V3</text>
<text x="303.2" y="203.7">+3V3</text>
<text x="384.5" y="205">+3V3</text>
<text x="32.8" y="210.1">BOOT</text>
<text x="46.7" y="211.3">R6</text>
<text x="166.1" y="215.1">C19</text>
<text x="272.8" y="213.9">C20</text>
<text x="355.3" y="213.9">C21</text>
<text x="164.8" y="227.8">R7</text>
<text x="177.5" y="227.8">R8</text>
<text x="252.4" y="222.8">+3V3</text>
<text x="334.9" y="222.8">+3V3</text>
<text x="27.9" y="232.9">VCC</text>
<text x="53.1" y="230.4">USB2</text>
<text x="171.1" y="252">+3V3</text>
<text x="27.7" y="264.7">U2</text>
<text x="61.9" y="267.2">+3V3</text>
<text x="78.4" y="267.2">+3V3</text>
<text x="153.4" y="265.9">U3</text>
<text x="73.4" y="274.8">C22</text>
<text x="84.8" y="274.8">C23</text>
<text x="180.8" y="276.7" transform="rotate(-90 180.8 276.7)">+3V3</text>
</g>
<g font-size="2.2">
<text x="32.7" y="125.2">1</text>
<text x="54.5" y="125.2">5</text>
<text x="150.1" y="123.3" transform="rotate(-90 150.1 123.3)">61</text>
<text x="152.7" y="123.3" transform="rotate(-90 152.7 123.3)">60</text>
<text x="155.2" y="123.3" transform="rotate(-90 155.2 123.3)">59</text>
<text x="157.7" y="123.3" transform="rotate(-90 157.7 123.3)">58</text>
<text x="160.3" y="123.3" transform="rotate(-90 160.3 123.3)">57</text>
<text x="162.8" y="123.3" transform="rotate(-90 162.8 123.3)">56</text>
<text x="165.4" y="123.3" transform="rotate(-90 165.4 123.3)">55</text>
<text x="167.9" y="123.3" transform="rotate(-90 167.9 123.3)">54</text>
<text x="170.4" y="123.3" transform="rotate(-90 170.4 123.3)">53</text>
<text x="173" y="123.3" transform="rotate(-90 173 123.3)">52</text>
<text x="175.5" y="123.3" transform="rotate(-90 175.5 123.3)">51</text>
<text x="178.1" y="123.3" transform="rotate(-90 178.1 123.3)">50</text>
<text x="180.6" y="123.3" transform="rotate(-90 180.6 123.3)">49</text>
<text x="32.7" y="127.7">2</text>
<text x="32.7" y="130.3">3</text>
<text x="35" y="126.5">VIN</text>
<text x="35" y="129">VSS</text>
<text x="35" y="131.6">CE</text>
<text x="47.2" y="126.5">VOUT</text>
<text x="50.2" y="131.6">NC</text>
<text x="54.5" y="130.3">4</text>
<text x="150.9" y="129.3" transform="rotate(-90 150.9 129.3)">GND</text>
<text x="153.4" y="133.9" transform="rotate(-90 153.4 133.9)">QSPI_SS</text>
<text x="156" y="135.2" transform="rotate(-90 156 135.2)">QSPI_SD1</text>
<text x="158.5" y="135.2" transform="rotate(-90 158.5 135.2)">QSPI_SD2</text>
<text x="161" y="135.2" transform="rotate(-90 161 135.2)">QSPI_SD0</text>
<text x="163.6" y="136.7" transform="rotate(-90 163.6 136.7)">QSPI_SCLK</text>
<text x="166.1" y="135.2" transform="rotate(-90 166.1 135.2)">QSPI_SD3</text>
<text x="168.7" y="137.9" transform="rotate(-90 168.7 137.9)">QSPI_IOVDD</text>
<text x="173.7" y="133.3" transform="rotate(-90 173.7 133.3)">USB_DP</text>
<text x="176.3" y="133.6" transform="rotate(-90 176.3 133.6)">USB_DM</text>
<text x="178.8" y="134.7" transform="rotate(-90 178.8 134.7)">VREG_FB</text>
<text x="181.4" y="135.6" transform="rotate(-90 181.4 135.6)">VREG_VIN</text>
<text x="261.3" y="137.9">1</text>
<text x="284.1" y="136.6">EP</text>
<text x="288.2" y="135.4">17</text>
<text x="288.2" y="137.9">16</text>
<text x="343.8" y="137.9">1</text>
<text x="366.7" y="136.6">EP</text>
<text x="370.7" y="135.4">17</text>
<text x="370.7" y="137.9">16</text>
<text x="141.9" y="139.2">1</text>
<text x="141.9" y="141.7">2</text>
<text x="144.2" y="140.4">IOVDD</text>
<text x="144.2" y="143">GPIO0</text>
<text x="171.2" y="140.7" transform="rotate(-90 171.2 140.7)">USB_OTP_VDD</text>
<text x="174.1" y="143">VREG_PGND</text>
<text x="177.8" y="140.4">VREG_LX</text>
<text x="189.1" y="141.7">47</text>
<text x="189.1" y="139.2">48</text>
<text x="261.3" y="143">3</text>
<text x="261.3" y="140.4">2</text>
<text x="263.6" y="141.7">SENB/CS</text>
<text x="263.6" y="139.2">INT</text>
<text x="282.4" y="141.7">VDD</text>
<text x="283.3" y="139.2">N/C</text>
<text x="288.2" y="140.4">15</text>
<text x="288.2" y="143">14</text>
<text x="343.8" y="143">3</text>
<text x="343.8" y="140.4">2</text>
<text x="346.1" y="141.7">SENB/CS</text>
<text x="346.1" y="139.2">INT</text>
<text x="365" y="141.7">VDD</text>
<text x="365.8" y="139.2">N/C</text>
<text x="370.7" y="140.4">15</text>
<text x="370.7" y="143">14</text>
<text x="141.9" y="144.3">3</text>
<text x="141.9" y="146.8">4</text>
<text x="141.9" y="149.3">5</text>
<text x="144.2" y="145.5">GPIO1</text>
<text x="144.2" y="148.1">GPIO2</text>
<text x="174.3" y="145.5">VREG_AVDD</text>
<text x="181" y="148.1">IOVDD</text>
<text x="189.1" y="149.3">44</text>
<text x="189.1" y="146.8">45</text>
<text x="189.1" y="144.3">46</text>
<text x="261.3" y="148.1">5</text>
<text x="261.3" y="145.5">4</text>
<text x="263.6" y="149.3">SDA/MOSI</text>
<text x="263.6" y="146.8">N/C</text>
<text x="263.6" y="144.3">SCL/SCLK</text>
<text x="282.6" y="146.8">VSS</text>
<text x="283.3" y="144.3">N/C</text>
<text x="284.4" y="149.3">A0</text>
<text x="288.2" y="145.5">13</text>
<text x="288.2" y="148.1">12</text>
<text x="343.8" y="148.1">5</text>
<text x="343.8" y="145.5">4</text>
<text x="346.1" y="149.3">SDA/MOSI</text>
<text x="346.1" y="146.8">N/C</text>
<text x="346.1" y="144.3">SCL/SCLK</text>
<text x="365.2" y="146.8">VSS</text>
<text x="365.8" y="144.3">N/C</text>
<text x="366.9" y="149.3">A0</text>
<text x="370.7" y="145.5">13</text>
<text x="370.7" y="148.1">12</text>
<text x="141.9" y="151.9">6</text>
<text x="141.9" y="154.4">7</text>
<text x="144.2" y="150.6">GPIO3</text>
<text x="144.2" y="153.1">DVDD</text>
<text x="144.2" y="155.7">GPIO4</text>
<text x="172.8" y="155.7">GPIO28_ADC2</text>
<text x="172.8" y="153.1">GPIO29_ADC3</text>
<text x="175.9" y="150.6">ADC_AVDD</text>
<text x="189.1" y="154.4">42</text>
<text x="189.1" y="151.9">43</text>
<text x="261.3" y="155.7">8</text>
<text x="261.3" y="153.1">7</text>
<text x="261.3" y="150.6">6</text>
<text x="263.6" y="154.4">INT/TRIG</text>
<text x="263.6" y="151.9">MISO</text>
<text x="283.3" y="154.4">N/C</text>
<text x="284.4" y="151.9">A1</text>
<text x="288.2" y="150.6">11</text>
<text x="288.2" y="153.1">10</text>
<text x="288.2" y="155.7">9</text>
<text x="343.8" y="155.7">8</text>
<text x="343.8" y="153.1">7</text>
<text x="343.8" y="150.6">6</text>
<text x="346.1" y="154.4">INT/TRIG</text>
<text x="346.1" y="151.9">MISO</text>
<text x="365.8" y="154.4">N/C</text>
<text x="366.9" y="151.9">A1</text>
<text x="370.7" y="150.6">11</text>
<text x="370.7" y="153.1">10</text>
<text x="370.7" y="155.7">9</text>
<text x="37.9" y="159.5">4</text>
<text x="49.3" y="159.5">3</text>
<text x="141.9" y="157">8</text>
<text x="141.9" y="159.5">9</text>
<text x="144.2" y="158.2">GPIO5</text>
<text x="144.2" y="160.8">GPIO6</text>
<text x="172.8" y="160.8">GPIO26_ADC0</text>
<text x="172.8" y="158.2">GPIO27_ADC1</text>
<text x="189.1" y="159.5">40</text>
<text x="189.1" y="157">41</text>
<text x="263.6" y="157">VDD_IO</text>
<text x="283.3" y="157">N/C</text>
<text x="346.1" y="157">VDD_IO</text>
<text x="365.8" y="157">N/C</text>
<text x="37.9" y="164.6">1</text>
<text x="49.3" y="164.6">2</text>
<text x="140.7" y="162">10</text>
<text x="140.7" y="164.6">11</text>
<text x="140.7" y="167.1">12</text>
<text x="144.2" y="163.3">GPIO7</text>
<text x="144.2" y="165.8">IOVDD</text>
<text x="181" y="165.8">IOVDD</text>
<text x="181.7" y="163.3">DVDD</text>
<text x="189.1" y="167.1">37</text>
<text x="189.1" y="164.6">38</text>
<text x="189.1" y="162">39</text>
<text x="140.7" y="169.7">13</text>
<text x="140.7" y="172.2">14</text>
<text x="144.2" y="168.4">GPIO8</text>
<text x="144.2" y="170.9">GPIO9</text>
<text x="144.2" y="173.5">GPIO10</text>
<text x="180" y="173.5">GPIO23</text>
<text x="180" y="170.9">GPIO24</text>
<text x="180" y="168.4">GPIO25</text>
<text x="189.1" y="172.2">35</text>
<text x="189.1" y="169.7">36</text>
<text x="140.7" y="174.7">15</text>
<text x="140.7" y="177.3">16</text>
<text x="144.2" y="176">GPIO11</text>
<text x="144.2" y="178.5">GPIO12</text>
<text x="180" y="178.5">GPIO21</text>
<text x="180" y="176">GPIO22</text>
<text x="189.1" y="177.3">33</text>
<text x="189.1" y="174.7">34</text>
<text x="30" y="182.4">1</text>
<text x="39.4" y="182.4">2</text>
<text x="261.3" y="191.2">2</text>
<text x="261.3" y="188.7">1</text>
<text x="263.6" y="190">INT</text>
<text x="283.3" y="190">N/C</text>
<text x="284.1" y="187.4">EP</text>
<text x="288.2" y="186.2">17</text>
<text x="288.2" y="188.7">16</text>
<text x="288.2" y="191.2">15</text>
<text x="343.8" y="191.2">2</text>
<text x="343.8" y="188.7">1</text>
<text x="346.1" y="190">INT</text>
<text x="365.8" y="190">N/C</text>
<text x="366.7" y="187.4">EP</text>
<text x="370.7" y="186.2">17</text>
<text x="370.7" y="188.7">16</text>
<text x="370.7" y="191.2">15</text>
<text x="146.3" y="196.9" transform="rotate(-90 146.3 196.9)">17</text>
<text x="147.3" y="193.8" transform="rotate(-90 147.3 193.8)">GPIO13</text>
<text x="148.8" y="196.9" transform="rotate(-90 148.8 196.9)">18</text>
<text x="149.9" y="193.8" transform="rotate(-90 149.9 193.8)">GPIO14</text>
<text x="151.4" y="196.9" transform="rotate(-90 151.4 196.9)">19</text>
<text x="152.4" y="193.8" transform="rotate(-90 152.4 193.8)">GPIO15</text>
<text x="153.9" y="196.9" transform="rotate(-90 153.9 196.9)">20</text>
<text x="154.9" y="193.8" transform="rotate(-90 154.9 193.8)">IOVDD</text>
<text x="156.5" y="196.9" transform="rotate(-90 156.5 196.9)">21</text>
<text x="157.5" y="193.8" transform="rotate(-90 157.5 193.8)">XIN</text>
<text x="160" y="193.8" transform="rotate(-90 160 193.8)">XOUT</text>
<text x="161.5" y="196.9" transform="rotate(-90 161.5 196.9)">23</text>
<text x="162.6" y="193.8" transform="rotate(-90 162.6 193.8)">DVDD</text>
<text x="164.1" y="196.9" transform="rotate(-90 164.1 196.9)">24</text>
<text x="165.1" y="193.8" transform="rotate(-90 165.1 193.8)">SWCLK</text>
<text x="166.6" y="196.9" transform="rotate(-90 166.6 196.9)">25</text>
<text x="167.6" y="193.8" transform="rotate(-90 167.6 193.8)">SWDIO</text>
<text x="169.2" y="196.9" transform="rotate(-90 169.2 196.9)">26</text>
<text x="170.2" y="193.8" transform="rotate(-90 170.2 193.8)">RUN</text>
<text x="171.7" y="196.9" transform="rotate(-90 171.7 196.9)">27</text>
<text x="172.7" y="193.8" transform="rotate(-90 172.7 193.8)">GPIO16</text>
<text x="174.2" y="196.9" transform="rotate(-90 174.2 196.9)">28</text>
<text x="175.3" y="193.8" transform="rotate(-90 175.3 193.8)">GPIO17</text>
<text x="176.8" y="196.9" transform="rotate(-90 176.8 196.9)">29</text>
<text x="177.8" y="193.8" transform="rotate(-90 177.8 193.8)">GPIO18</text>
<text x="179.3" y="196.9" transform="rotate(-90 179.3 196.9)">30</text>
<text x="180.3" y="193.8" transform="rotate(-90 180.3 193.8)">IOVDD</text>
<text x="181.9" y="196.9" transform="rotate(-90 181.9 196.9)">31</text>
<text x="182.9" y="193.8" transform="rotate(-90 182.9 193.8)">GPIO19</text>
<text x="184.4" y="196.9" transform="rotate(-90 184.4 196.9)">32</text>
<text x="185.4" y="193.8" transform="rotate(-90 185.4 193.8)">GPIO20</text>
<text x="261.3" y="196.3">4</text>
<text x="261.3" y="193.8">3</text>
<text x="263.6" y="197.6">N/C</text>
<text x="263.6" y="195.1">SCL/SCLK</text>
<text x="263.6" y="192.5">SENB/CS</text>
<text x="282.4" y="192.5">VDD</text>
<text x="282.6" y="197.6">VSS</text>
<text x="283.3" y="195.1">N/C</text>
<text x="288.2" y="193.8">14</text>
<text x="288.2" y="196.3">13</text>
<text x="343.8" y="196.3">4</text>
<text x="343.8" y="193.8">3</text>
<text x="346.1" y="197.6">N/C</text>
<text x="346.1" y="195.1">SCL/SCLK</text>
<text x="346.1" y="192.5">SENB/CS</text>
<text x="365" y="192.5">VDD</text>
<text x="365.2" y="197.6">VSS</text>
<text x="365.8" y="195.1">N/C</text>
<text x="370.7" y="193.8">14</text>
<text x="370.7" y="196.3">13</text>
<text x="261.3" y="203.9">7</text>
<text x="261.3" y="201.4">6</text>
<text x="261.3" y="198.9">5</text>
<text x="263.6" y="202.7">MISO</text>
<text x="263.6" y="200.1">SDA/MOSI</text>
<text x="284.4" y="200.1">A0</text>
<text x="284.4" y="202.7">A1</text>
<text x="288.2" y="198.9">12</text>
<text x="288.2" y="201.4">11</text>
<text x="288.2" y="203.9">10</text>
<text x="343.8" y="203.9">7</text>
<text x="343.8" y="201.4">6</text>
<text x="343.8" y="198.9">5</text>
<text x="346.1" y="202.7">MISO</text>
<text x="346.1" y="200.1">SDA/MOSI</text>
<text x="366.9" y="200.1">A0</text>
<text x="366.9" y="202.7">A1</text>
<text x="370.7" y="198.9">12</text>
<text x="370.7" y="201.4">11</text>
<text x="370.7" y="203.9">10</text>
<text x="261.3" y="206.5">8</text>
<text x="263.6" y="207.8">VDD_IO</text>
<text x="263.6" y="205.2">INT/TRIG</text>
<text x="283.3" y="205.2">N/C</text>
<text x="283.3" y="207.8">N/C</text>
<text x="288.2" y="206.5">9</text>
<text x="343.8" y="206.5">8</text>
<text x="346.1" y="207.8">VDD_IO</text>
<text x="346.1" y="205.2">INT/TRIG</text>
<text x="365.8" y="205.2">N/C</text>
<text x="365.8" y="207.8">N/C</text>
<text x="370.7" y="206.5">9</text>
<text x="30" y="212.8">1</text>
<text x="39.4" y="212.8">2</text>
<text x="48.5" y="233.8" transform="rotate(-90 48.5 233.8)">7</text>
<text x="42.8" y="235.7">1</text>
<text x="45.1" y="237">1</text>
<text x="45.1" y="239.5">2</text>
<text x="49.8" y="236.1" transform="rotate(-90 49.8 236.1)">7</text>
<text x="42.8" y="243.3">4</text>
<text x="42.8" y="245.9">5</text>
<text x="45.1" y="242">3</text>
<text x="45.1" y="244.6">4</text>
<text x="45.1" y="247.1">5</text>
<text x="48.5" y="250.5" transform="rotate(-90 48.5 250.5)">6</text>
<text x="49.8" y="248.2" transform="rotate(-90 49.8 248.2)">6</text>
<text x="46.6" y="268.7">EP</text>
<text x="50.7" y="270">8</text>
<text x="50.7" y="267.4">9</text>
<text x="151.6" y="268.2">1</text>
<text x="153.9" y="269.5">NC</text>
<text x="169.1" y="269.5">NC</text>
<text x="173.4" y="268.2">5</text>
<text x="26.3" y="272.5">2</text>
<text x="26.3" y="275.1">3</text>
<text x="28.6" y="271.3">CS#</text>
<text x="28.6" y="273.8">DO(IO1)</text>
<text x="44.9" y="271.3">VCC</text>
<text x="46" y="273.8">IO3</text>
<text x="50.7" y="275.1">6</text>
<text x="50.7" y="272.5">7</text>
<text x="151.6" y="270.8">2</text>
<text x="151.6" y="273.3">3</text>
<text x="153.9" y="272">GND</text>
<text x="153.9" y="274.6">VOUT</text>
<text x="167.6" y="274.6">VDD</text>
<text x="173.4" y="273.3">4</text>
<text x="26.3" y="277.6">4</text>
<text x="28.6" y="276.3">IO2</text>
<text x="28.6" y="278.9">GND</text>
<text x="42.3" y="278.9">DI(IO0)</text>
<text x="45.3" y="276.3">CLK</text>
<text x="50.7" y="277.6">5</text>
</g>
</svg>
